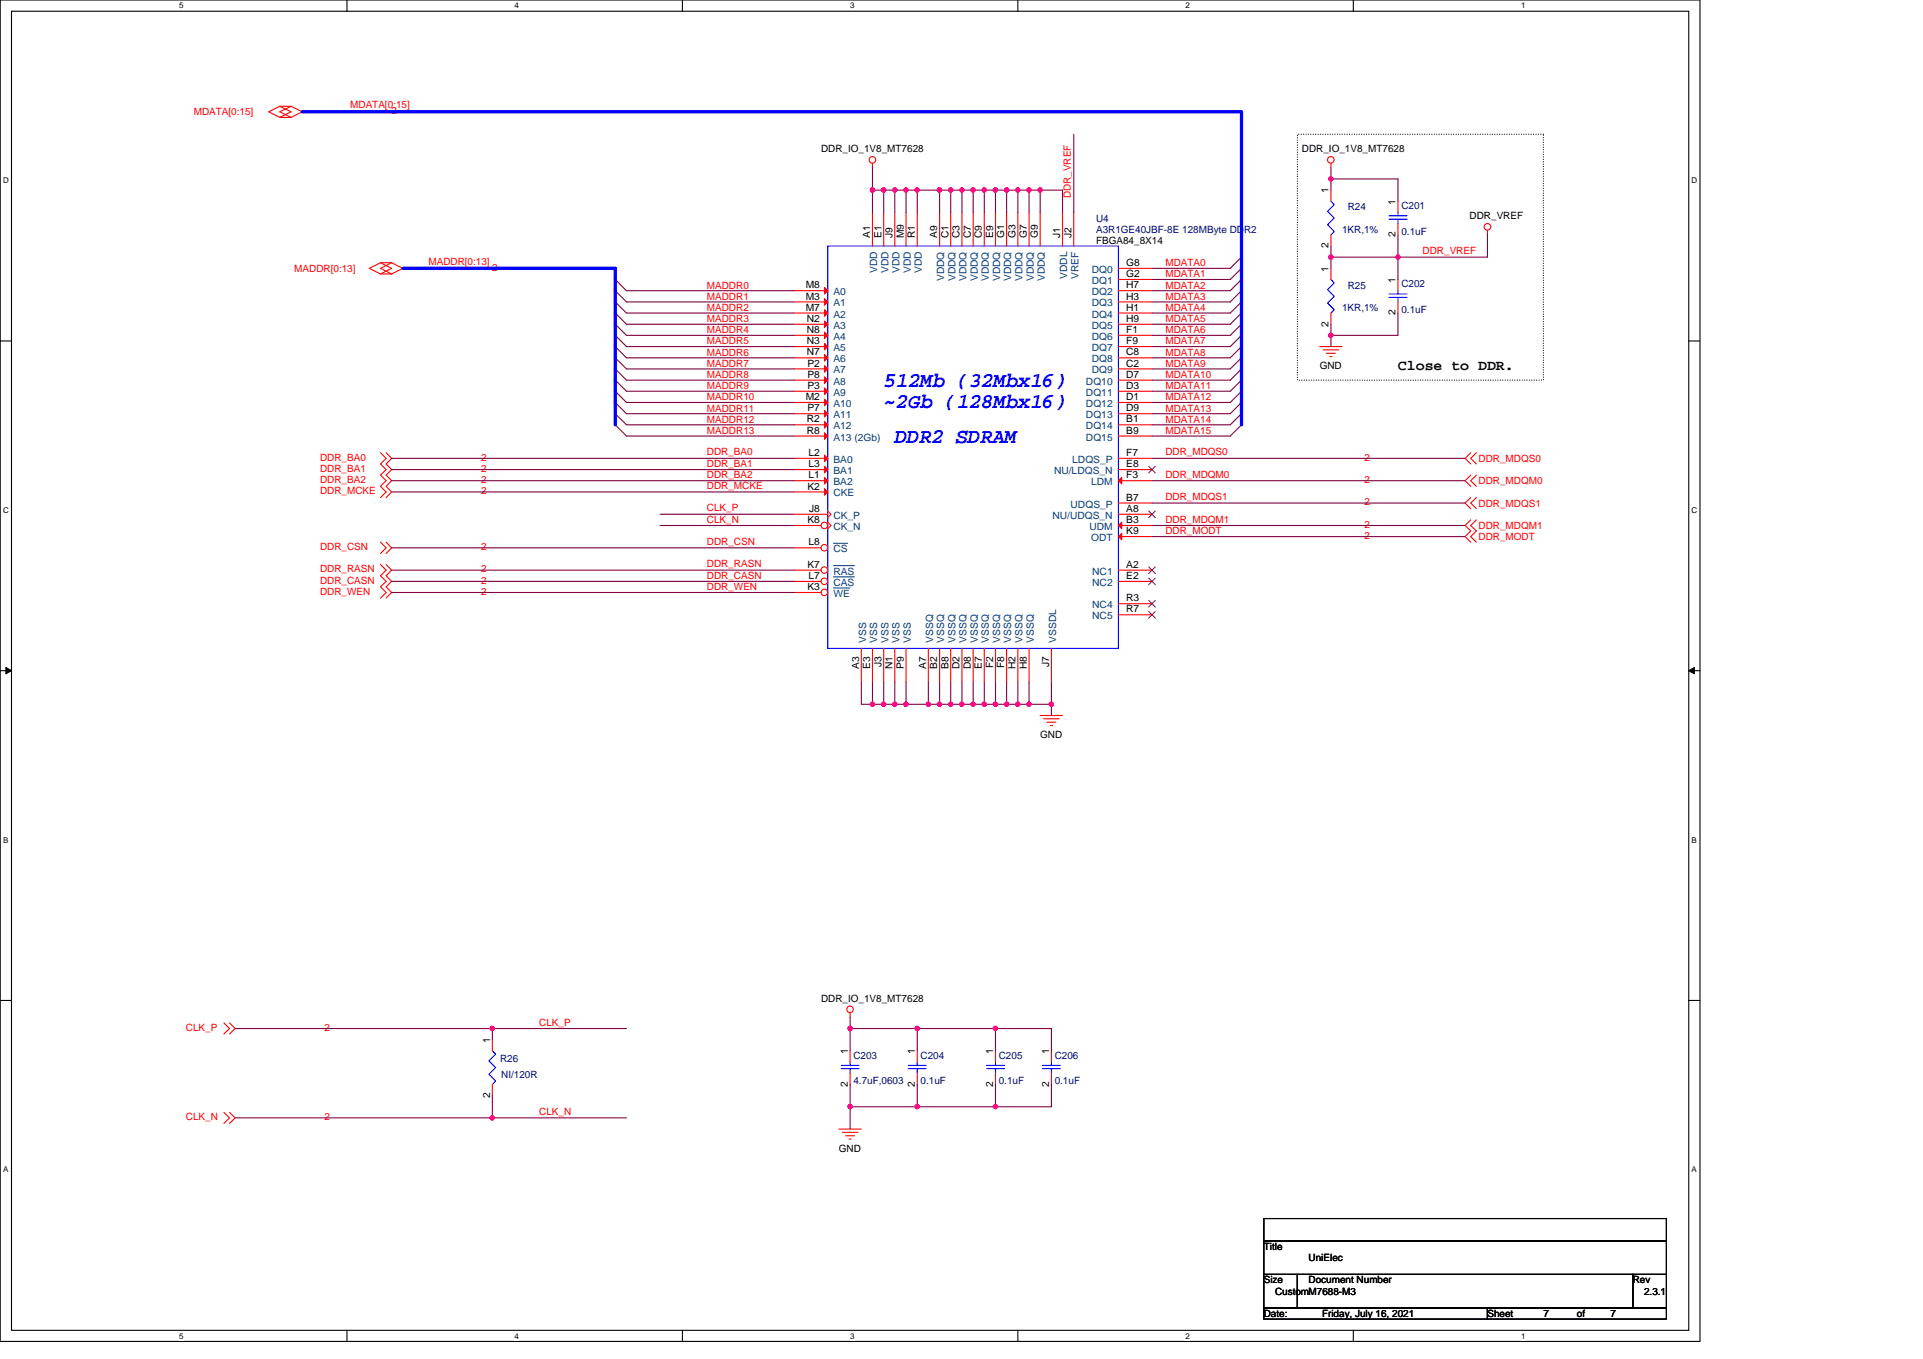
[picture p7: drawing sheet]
<svg xmlns="http://www.w3.org/2000/svg" width="297mm" height="210mm" viewBox="0 0 297 210" stroke-linecap="round" stroke-linejoin="round" font-family="sans-serif">
<path d="M0 0h262.6v207.3h-262.6zM1.8 1.7h259.1v203.8h-259.1z" fill="none" stroke="#000" stroke-width=".17"/>
<g fill="#fff">
<path d="M27.7 .2h.6v1.4h-.6z"/>
<path d="M27.7 205.7h.6v1.4h-.6z"/>
</g>
<path d="M53.6 0v1.7M53.6 205.5v1.8" fill="none" stroke="#000" stroke-width=".17"/>
<g fill="#fff">
<path d="M79.5 .2h.7v1.4h-.7z"/>
<path d="M79.5 205.7h.7v1.4h-.7z"/>
</g>
<path d="M105.4 0v1.7M105.4 205.5v1.8" fill="none" stroke="#000" stroke-width=".17"/>
<g fill="#fff">
<path d="M131.3 .2h.7v1.4h-.7z"/>
<path d="M131.3 205.7h.7v1.4h-.7z"/>
</g>
<path d="M157.2 0v1.7M157.2 205.5v1.8" fill="none" stroke="#000" stroke-width=".17"/>
<g fill="#fff">
<path d="M183.1 .2h.7v1.4h-.7z"/>
<path d="M183.1 205.7h.7v1.4h-.7z"/>
</g>
<path d="M209 0v1.7M209 205.5v1.8" fill="none" stroke="#000" stroke-width=".17"/>
<g fill="#fff">
<path d="M234.9 .2h.7v1.4h-.7z"/>
<path d="M234.9 205.7h.7v1.4h-.7z"/>
<path d="M.5 27.2h.8v1.4h-.8z"/>
<path d="M261.3 27.2h.8v1.4h-.8z"/>
<path d="M.5 78.1h.8v1.4h-.8z"/>
<path d="M261.3 78.1h.8v1.4h-.8z"/>
</g>
<path d="M0 52.7h1.8M260.9 52.7h1.7" fill="none" stroke="#000" stroke-width=".17"/>
<g fill="#fff">
<path d="M.5 129.1h.8v1.4h-.8z"/>
<path d="M261.3 129.1h.8v1.4h-.8z"/>
</g>
<path d="M0 103.6h1.8M260.9 103.6h1.7" fill="none" stroke="#000" stroke-width=".17"/>
<path d="M.9 103.1l.9 .5-.9 .5zM260.9 103.6l.8-.5v1z" fill="#000" stroke="#000" stroke-width=".15"/>
<g fill="#fff">
<path d="M.5 180h.8v1.4h-.8z"/>
<path d="M261.3 180h.8v1.4h-.8z"/>
</g>
<path d="M0 154.6h1.8M260.9 154.6h1.7M195.2 196.9h5.2v5.2h-5.2zM195.2 188.3h62.2v3.4h-62.2zM195.2 191.7h62.2v5.2h-62.2zM200.4 196.9h51.8v5.2h-51.8zM252.2 196.9h5.2v5.2h-5.2zM195.2 202.1h34.6v1.7h-34.6zM229.8 202.1h27.6v1.7h-27.6z" fill="none" stroke="#000" stroke-width=".17"/>
<path d="M200.4 20.7h38v38h-38z" fill="none" stroke="#000" stroke-width=".17" stroke-dasharray="0 .3"/>
<g fill="none" stroke="#f00" stroke-width=".17">
<path d="M43.2 16.4l-1.7 .9 1.7 .8h1.8M43.2 16.4h1.8l1.7 .9-1.7 .8M43.2 16.4l1.8 .9-1.8 .8M45 16.4l-1.8 .9 1.8 .8M134.8 25.2v.7M205.6 25.2v.7M205.6 29.4v1.7M205.6 36.3v1.7M229.8 35.6v.7M58.8 40.6h1.7l1.7 .9-1.7 .8M58.8 40.6l1.7 .9-1.7 .8M58.8 40.6l-1.8 .9 1.8 .8h1.7"/>
<path d="M60.5 40.6l-1.7 .9 1.7 .8M122.7 44.9h5.2M122.7 46.7h5.2M122.7 48.4h5.2M122.7 50.1h5.2M122.7 51.8h5.2M122.7 53.6h5.2M122.7 55.3h5.2M122.7 57h5.2M122.7 58.7h5.2M172.8 41.5h5.1M172.8 43.2h5.1"/>
<path d="M172.8 44.9h5.1M172.8 46.7h5.1M172.8 48.4h5.1M172.8 50.1h5.1M172.8 51.8h5.1M172.8 53.6h5.1M172.8 55.3h5.1M172.8 57h5.1M172.8 58.7h5.1M203.9 53.6h3.4M204.4 54.1h2.4M204.9 54.6h1.4"/>
<path d="M205.4 55.1h.4M58.8 70l.8 .8-.8 .9 .8 .9-.8 .8 .8 .9-.8 .8 .8 .9-.8 .9M59.6 70l.9 .8-.9 .9 .9 .9-.9 .8 .9 .9-.9 .8 .9 .9-.9 .9M122.7 60.5h5.2M122.7 62.2h5.2M122.7 63.9h5.2M122.7 65.6h5.2M122.7 70.8h5.2M122.7 72.6h5.2M122.7 76h5.2M122.7 79.5h5.2M127.9 79l.5 .5-.5 .5"/>
<path d="M172.8 60.5h5.1M172.8 62.2h5.1M172.8 63.9h5.1M172.8 65.6h5.1M172.8 67.4h5.1M227.2 70l-.9 .8 .9 .9M227.2 73.4l-.9 .9 .9 .8M227.2 76.9l-.9 .8 .9 .9M228 70l-.8 .8 .8 .9M228 73.4l-.8 .9 .8 .8M228 76.9l-.8 .8 .8 .9M58.8 83.8l.8 .8-.8 .9"/>
<path d="M58.8 87.2l.8 .9-.8 .9 .8 .8-.8 .9 .8 .8-.8 .9M59.6 83.8l.9 .8-.9 .9M59.6 87.2l.9 .9-.9 .9 .9 .8-.9 .9 .9 .8-.9 .9M127.9 80.7l.5 .5-.5 .5M227.2 80.3l-.9 .9 .9 .8-.9 .9 .9 .9M228 80.3l-.8 .9 .8 .8-.8 .9 .8 .9M160.7 110.6h3.4M161.2 111.1h2.4M161.7 111.6h1.4M162.2 112.1h.4M34.6 158.1l.9 .8-.9 .9M35.5 158.1l.8 .8-.8 .9"/>
<path d="M131.3 156.5v.7M34.6 171.9l.9 .8-.9 .9M35.5 171.9l.8 .8-.8 .9M76 160.6v1.8M76 167.6v1.7M129.6 174.5h3.5M130.1 175h2.4M130.6 175.5h1.4M131.1 176h.4M131.3 162.4v1.7M131.3 165.8v1.8M153.8 162.4v1.7"/>
<path d="M153.8 165.8v1.8"/>
<circle cx="134.8" cy="24.7" r=".51"/>
<circle cx="205.6" cy="24.7" r=".51"/>
<circle cx="229.8" cy="35" r=".51"/>
<circle cx="131.3" cy="156" r=".51"/>
</g>
<g fill="none" stroke="#800040" stroke-width=".17">
<path d="M191.8 39.7l-1.8 1.8M95 48.4l1.8 1.7M95 57l1.8 1.7M95 46.7l1.8 1.7M95 44.9l1.8 1.8M95 43.2l1.8 1.7M95 55.3l1.8 1.7M95 58.7l1.8 1.8M95 51.8l1.8 1.8M95 50.1l1.8 1.7M95 53.6l1.8 1.7M191.8 58.7l-1.8 1.8"/>
<path d="M191.8 48.4l-1.8 1.7M191.8 55.3l-1.8 1.7M191.8 44.9l-1.8 1.8M191.8 41.5l-1.8 1.7M191.8 43.2l-1.8 1.7M191.8 53.6l-1.8 1.7M191.8 51.8l-1.8 1.8M191.8 57l-1.8 1.7M191.8 50.1l-1.8 1.7M191.8 46.7l-1.8 1.7M95 63.9l1.8 1.7M95 62.2l1.8 1.7"/>
<path d="M95 60.5l1.8 1.7M95 65.6l1.8 1.8M191.8 65.6l-1.8 1.8M191.8 60.5l-1.8 1.7M191.8 62.2l-1.8 1.7M191.8 63.9l-1.8 1.7"/>
</g>
<path d="M127.9 38h44.9v62.2h-44.9zM205.6 31.1l.5 .5-1 1.1 1 1-1 1 1 1.1-.5 .5M76 162.4l.6 .5-1.1 1 1.1 1.1-1.1 1 1.1 1-.6 .6M129.9 164.6h2.8M129.9 165.1h2.8M131.3 165.1v.7M131.3 164.1v.5M152.4 164.6h2.7M152.4 165.1h2.7M153.8 165.1v.7M153.8 164.1v.5" fill="none" stroke="#00f" stroke-width=".17"/>
<g fill="#f00" stroke="#f00" stroke-width=".17">
<path d="M127.4 44.4l.5 .5-.5 .5z"/>
<path d="M127.4 46.1l.5 .6-.5 .5z"/>
<path d="M127.4 47.9l.5 .5-.5 .5z"/>
<path d="M127.4 49.6l.5 .5-.5 .5z"/>
<path d="M127.4 51.3l.5 .5-.5 .5z"/>
<path d="M127.4 53l.5 .6-.5 .5z"/>
<path d="M127.4 54.8l.5 .5-.5 .5z"/>
<path d="M127.4 56.5l.5 .5-.5 .5z"/>
<path d="M127.4 58.2l.5 .5-.5 .5z"/>
<path d="M127.4 59.9l.5 .6-.5 .5z"/>
<path d="M127.4 61.7l.5 .5-.5 .5z"/>
<path d="M127.4 63.4l.5 .5-.5 .5z"/>
<path d="M127.4 65.1l.5 .5-.5 .5z"/>
<path d="M127.4 70.3l.5 .5-.5 .5z"/>
<path d="M127.4 72.1l.5 .5-.5 .5z"/>
<path d="M127.4 75.5l.5 .5-.5 .5z"/>
</g>
<circle cx="127.3" cy="81.2" r=".51" fill="#fff" stroke="#f00" stroke-width=".17"/>
<path d="M122.7 81.2h4.1" fill="none" stroke="#f00" stroke-width=".17"/>
<circle cx="127.3" cy="84.6" r=".51" fill="#fff" stroke="#f00" stroke-width=".17"/>
<path d="M122.7 84.6h4.1" fill="none" stroke="#f00" stroke-width=".17"/>
<path d="M128.7 83.9h2.2" fill="none" stroke="#004080" stroke-width=".15"/>
<circle cx="127.3" cy="88.1" r=".51" fill="#fff" stroke="#f00" stroke-width=".17"/>
<path d="M122.7 88.1h4.1" fill="none" stroke="#f00" stroke-width=".17"/>
<path d="M128.7 87.4h3.3" fill="none" stroke="#004080" stroke-width=".15"/>
<circle cx="127.3" cy="89.8" r=".51" fill="#fff" stroke="#f00" stroke-width=".17"/>
<path d="M122.7 89.8h4.1" fill="none" stroke="#f00" stroke-width=".17"/>
<path d="M128.7 89.1h3.3" fill="none" stroke="#004080" stroke-width=".15"/>
<circle cx="127.3" cy="91.5" r=".51" fill="#fff" stroke="#f00" stroke-width=".17"/>
<g fill="none" stroke="#f00" stroke-width=".17">
<path d="M134.8 32.8v5.2M136.5 32.8v5.2M138.2 32.8v5.2M140 32.8v5.2M141.7 32.8v5.2M145.1 32.8v5.2M146.9 32.8v5.2M148.6 32.8v5.2M150.3 32.8v5.2M152 32.8v5.2M153.8 32.8v5.2M155.5 32.8v5.2"/>
<path d="M157.2 32.8v5.2M159 32.8v5.2M160.7 32.8v5.2M164.1 32.8v5.2M165.9 32.8v5.2M215.9 31.1v1.7M215.9 34.5v1.8M205.6 41.5v1.7M205.6 48.4v1.7M215.9 43.2v1.7M215.9 46.7v1.7M122.7 67.4h5.2"/>
<path d="M122.7 74.3h5.2M172.8 70.8h5.1M172.8 72.6h5.1M172.8 77.7h5.1M172.8 79.5h5.1M172.8 74.3h5.1M122.7 91.5h4.1M172.8 81.2h5.1M172.8 82.9h5.1M172.8 88.1h5.1M172.8 89.8h5.1M172.8 93.3h5.1"/>
<path d="M172.8 95h5.1M133.1 100.2v5.2M134.8 100.2v5.2M136.5 100.2v5.2M138.2 100.2v5.2M140 100.2v5.2M143.4 100.2v5.2M145.1 100.2v5.2M146.9 100.2v5.2M148.6 100.2v5.2M150.3 100.2v5.2M152 100.2v5.2"/>
<path d="M153.8 100.2v5.2M155.5 100.2v5.2M157.2 100.2v5.2M159 100.2v5.2M162.4 100.2v5.2M141.7 162.4v1.7M141.7 165.8v1.8M162.4 162.4v1.7M162.4 165.8v1.8"/>
</g>
<path d="M128.7 90.8h2.6" fill="none" stroke="#004080" stroke-width=".15"/>
<path d="M177.4 72.1l1.1 1M177.4 79l1.1 1M178.5 72.1l-1.1 1M178.5 79l-1.1 1M177.4 87.6l1.1 1M177.4 89.3l1.1 1.1M177.4 92.8l1.1 1M177.4 94.5l1.1 1M178.5 87.6l-1.1 1M178.5 89.3l-1.1 1.1M178.5 92.8l-1.1 1M178.5 94.5l-1.1 1" fill="none" stroke="#804000" stroke-width=".15"/>
<g fill="#f00" stroke="#f00" stroke-width=".17">
<path d="M172.8 74.3l.5-.5v1z"/>
<path d="M172.8 81.2l.5-.5v1z"/>
<path d="M172.8 82.9l.5-.5v1z"/>
<path d="M127.4 66.9l.5 .5-.5 .5z"/>
<path d="M127.4 73.8l.5 .5-.5 .5z"/>
</g>
<g fill="none" stroke="#00f" stroke-width=".17">
<path d="M214.6 33.3h2.7M214.6 33.9h2.7M215.9 33.9v.6M215.9 32.8v.5M205.6 43.2l.5 .5-1 1 1 1.1-1 1 1 1.1-.5 .5M214.6 45.4h2.7M214.6 46h2.7M215.9 46v.7M215.9 44.9v.5M140.3 164.6h2.8M140.3 165.1h2.8M141.7 165.1v.7"/>
<path d="M141.7 164.1v.5M161 164.6h2.8M161 165.1h2.8M162.4 165.1v.7M162.4 164.1v.5"/>
</g>
<g fill="none" stroke="#800040" stroke-width=".17">
<path d="M134.8 29.4v3.4M134.8 29.4h1.7M134.8 25.9v3.5M136.5 29.4v3.4M136.5 29.4h1.7M138.2 29.4v3.4M138.2 29.4h1.8M140 29.4v3.4M140 29.4h1.7M141.7 29.4h3.4M141.7 29.4v3.4M145.1 29.4v3.4"/>
<path d="M145.1 29.4h1.8M146.9 29.4v3.4M146.9 29.4h1.7M148.6 29.4v3.4M148.6 29.4h1.7M150.3 29.4h1.7M150.3 29.4v3.4M152 29.4v3.4M152 29.4h1.8M153.8 29.4v3.4M153.8 29.4h1.7M155.5 29.4h1.7v3.4"/>
<path d="M155.5 29.4v3.4M157.2 29.4h1.8M159 29.4v3.4M159 29.4h1.7M160.7 29.4h3.4v3.4M160.7 29.4v3.4M165.9 20.7v12.1M205.6 27.6v1.8M205.6 38v1.7M205.6 25.9v1.7M205.6 39.7h10.3M205.6 39.7v1.8"/>
<path d="M205.6 27.6h10.3v3.5M215.9 36.3v3.4M215.9 39.7v3.5M229.8 36.3v3.4h-13.9M96.8 57h25.9M96.8 50.1h25.9M96.8 48.4h25.9M96.8 44.9h25.9M96.8 58.7h25.9M96.8 51.8h25.9M96.8 53.6h25.9M96.8 46.7h25.9"/>
<path d="M96.8 55.3h25.9M177.9 57h12.1M177.9 55.3h12.1M177.9 43.2h12.1M177.9 46.7h12.1M177.9 51.8h12.1M177.9 53.6h12.1M177.9 44.9h12.1M177.9 48.4h12.1M177.9 50.1h12.1M177.9 41.5h12.1M177.9 58.7h12.1"/>
<path d="M205.6 51.8v1.8M205.6 50.1v1.7M215.9 48.4v3.4h-10.3M60.5 76h62.2M60.5 72.6h62.2M60.5 70.8h62.2M60.5 74.3h62.2M96.8 65.6h25.9M96.8 62.2h25.9M96.8 63.9h25.9M96.8 60.5h25.9M96.8 67.4h25.9"/>
<path d="M102 79.5h20.7M177.9 65.6h12.1M177.9 67.4h12.1M177.9 62.2h12.1M177.9 60.5h12.1M177.9 63.9h12.1M177.9 77.7h48.4M177.9 70.8h48.4M177.9 74.3h48.4M60.5 88.1h62.2M60.5 91.5h62.2M60.5 89.8h62.2"/>
<path d="M60.5 84.6h62.2M102 81.2h20.7M177.9 81.2h48.4M177.9 82.9h48.4M133.1 105.4v3.4h1.7M134.8 105.4v3.4M134.8 108.8h1.7M136.5 105.4v3.4M136.5 108.8h1.7M138.2 105.4v3.4h1.8M140 105.4v3.4M140 108.8h3.4"/>
<path d="M143.4 105.4v3.4M143.4 108.8h1.7M145.1 105.4v3.4M145.1 108.8h1.8M146.9 105.4v3.4M146.9 108.8h1.7M148.6 105.4v3.4M148.6 108.8h1.7M150.3 108.8h1.7M150.3 105.4v3.4M152 108.8h1.8M152 105.4v3.4"/>
<path d="M153.8 108.8h1.7M153.8 105.4v3.4M155.5 105.4v3.4M155.5 108.8h1.7M157.2 108.8h1.8M157.2 105.4v3.4M159 105.4v3.4M159 108.8h3.4M162.4 108.8v1.8M162.4 105.4v3.4M36.3 158.9h39.7M76 158.9v1.7"/>
<path d="M76 158.9h20.8M131.3 158.9h10.4M131.3 157.2v1.7M131.3 158.9v3.5M141.7 158.9v3.5M141.7 158.9h12.1M153.8 158.9v3.5M153.8 158.9h8.6v3.5M36.3 172.7h39.7M76 172.7h20.8M76 169.3v3.4M131.3 167.6v3.4"/>
<path d="M131.3 171v3.5M131.3 171h10.4M141.7 167.6v3.4M141.7 171h12.1M153.8 167.6v3.4M162.4 167.6v3.4h-8.6"/>
</g>
<g fill="#f0f" stroke="#f0f" stroke-width=".17">
<circle cx="139.9" cy="108.8" r=".34"/>
<circle cx="136.5" cy="108.8" r=".34"/>
<circle cx="148.6" cy="108.8" r=".34"/>
<circle cx="143.4" cy="108.8" r=".34"/>
<circle cx="146.9" cy="108.8" r=".34"/>
<circle cx="150.3" cy="108.8" r=".34"/>
<circle cx="152" cy="108.8" r=".34"/>
<circle cx="145.1" cy="108.8" r=".34"/>
<circle cx="155.5" cy="108.8" r=".34"/>
<circle cx="157.2" cy="108.8" r=".34"/>
<circle cx="158.9" cy="108.8" r=".34"/>
<circle cx="153.8" cy="108.8" r=".34"/>
<circle cx="162.4" cy="108.8" r=".34"/>
<circle cx="160.7" cy="29.4" r=".34"/>
<circle cx="145.1" cy="29.4" r=".34"/>
<circle cx="150.3" cy="29.4" r=".34"/>
<circle cx="146.9" cy="29.4" r=".34"/>
<circle cx="152" cy="29.4" r=".34"/>
<circle cx="153.8" cy="29.4" r=".34"/>
<circle cx="158.9" cy="29.4" r=".34"/>
<circle cx="157.2" cy="29.4" r=".34"/>
<circle cx="155.5" cy="29.4" r=".34"/>
<circle cx="141.7" cy="29.4" r=".34"/>
<circle cx="139.9" cy="29.4" r=".34"/>
<circle cx="136.5" cy="29.4" r=".34"/>
<circle cx="138.2" cy="29.4" r=".34"/>
<circle cx="131.3" cy="158.9" r=".34"/>
<circle cx="141.7" cy="158.9" r=".34"/>
<circle cx="153.8" cy="158.9" r=".34"/>
<circle cx="76" cy="172.7" r=".34"/>
<circle cx="131.3" cy="171" r=".34"/>
<circle cx="141.7" cy="171" r=".34"/>
<circle cx="134.8" cy="108.8" r=".34"/>
<circle cx="138.2" cy="108.8" r=".34"/>
<circle cx="76" cy="158.9" r=".34"/>
<circle cx="148.6" cy="29.4" r=".34"/>
<circle cx="205.6" cy="51.8" r=".34"/>
<circle cx="205.6" cy="27.6" r=".33"/>
<circle cx="205.6" cy="39.7" r=".34"/>
<circle cx="215.9" cy="39.7" r=".34"/>
<circle cx="153.8" cy="171" r=".34"/>
<circle cx="134.8" cy="29.4" r=".34"/>
</g>
<path d="M46.7 17.3h145.1v48.3M62.2 41.5h32.8v24.1" fill="none" stroke="#00f" stroke-width=".51"/>
<g font-size="3.3" fill="#00f">
<text x="136.5" y="59.8">512Mb (32Mbx16)</text>
<text x="136.5" y="63.1">~2Gb (128Mbx16)</text>
<text x="138.2" y="68.4">DDR2 SDRAM</text>
</g>
<text font-size="2.2" x="215.9" y="57.2">Close to DDR.</text>
<g font-size="1.5" fill="#f00">
<text x="29.9" y="17.8">MDATA[0:15]</text>
<text x="54.1" y="16.8">MDATA[0:15]</text>
<text x="60.5" y="17.6">2</text>
<text x="165.4" y="30.6" transform="rotate(-90 165.4 30.6)">DDR_VREF</text>
<text x="45.5" y="42">MADDR[0:13]</text>
<text x="66.2" y="41">MADDR[0:13]</text>
<text x="76" y="41.8">2</text>
<text x="180" y="41.1">MDATA0</text>
<text x="219.7" y="39.3">DDR_VREF</text>
<text x="109.2" y="44.6">MADDR0</text>
<text x="109.2" y="46.3">MADDR1</text>
<text x="180" y="42.8">MDATA1</text>
<text x="180" y="46.3">MDATA3</text>
<text x="180" y="44.6">MDATA2</text>
<text x="109.2" y="49.8">MADDR3</text>
<text x="109.2" y="48">MADDR2</text>
<text x="109.2" y="51.5">MADDR4</text>
<text x="109.2" y="53.2">MADDR5</text>
<text x="180" y="51.5">MDATA6</text>
<text x="180" y="53.2">MDATA7</text>
<text x="180" y="48">MDATA4</text>
<text x="180" y="49.8">MDATA5</text>
<text x="109.2" y="56.7">MADDR7</text>
<text x="109.2" y="58.4">MADDR8</text>
<text x="109.2" y="54.9">MADDR6</text>
<text x="180" y="58.4">MDATA10</text>
<text x="180" y="56.7">MDATA9</text>
<text x="180" y="54.9">MDATA8</text>
<text x="109.2" y="65.3">MADDR12</text>
<text x="109.2" y="61.8">MADDR10</text>
<text x="109.2" y="63.6">MADDR11</text>
<text x="109.2" y="60.1">MADDR9</text>
<text x="180" y="65.3">MDATA14</text>
<text x="180" y="61.8">MDATA12</text>
<text x="180" y="60.1">MDATA11</text>
<text x="180" y="63.6">MDATA13</text>
<text x="49.4" y="71.2">DDR_BA0</text>
<text x="74.3" y="71.2">2</text>
<text x="109.2" y="67">MADDR13</text>
<text x="109.2" y="70.4">DDR_BA0</text>
<text x="180" y="67">MDATA15</text>
<text x="180" y="70.4">DDR_MDQS0</text>
<text x="210.8" y="71.2">2</text>
<text x="228.4" y="71.4">DDR_MDQS0</text>
<text x="49.4" y="72.9">DDR_BA1</text>
<text x="49.4" y="74.6">DDR_BA2</text>
<text x="49.4" y="76.4">DDR_MCKE</text>
<text x="74.3" y="72.9">2</text>
<text x="74.3" y="74.6">2</text>
<text x="74.3" y="76.4">2</text>
<text x="109.2" y="75.6">DDR_MCKE</text>
<text x="109.2" y="72.1">DDR_BA1</text>
<text x="109.2" y="73.8">DDR_BA2</text>
<text x="180" y="77.3">DDR_MDQS1</text>
<text x="180" y="73.8">DDR_MDQM0</text>
<text x="210.8" y="74.6">2</text>
<text x="228.4" y="74.8">DDR_MDQM0</text>
<text x="109.2" y="79">CLK_P</text>
<text x="109.2" y="80.8">CLK_N</text>
<text x="180" y="80.8">DDR_MDQM1</text>
<text x="180" y="82.5">DDR_MODT</text>
<text x="210.8" y="78.1">2</text>
<text x="210.8" y="81.6">2</text>
<text x="210.8" y="83.3">2</text>
<text x="228.4" y="78.3">DDR_MDQS1</text>
<text x="228.4" y="81.7">DDR_MDQM1</text>
<text x="228.4" y="83.4">DDR_MODT</text>
<text x="49.4" y="85">DDR_CSN</text>
<text x="49.4" y="88.5">DDR_RASN</text>
<text x="74.3" y="88.5">2</text>
<text x="74.3" y="85">2</text>
<text x="109.2" y="87.7">DDR_RASN</text>
<text x="109.2" y="89.4">DDR_CASN</text>
<text x="109.2" y="84.2">DDR_CSN</text>
<text x="49.4" y="90.2">DDR_CASN</text>
<text x="49.4" y="91.9">DDR_WEN</text>
<text x="74.3" y="90.2">2</text>
<text x="74.3" y="91.9">2</text>
<text x="109.2" y="91.1">DDR_WEN</text>
<text x="28.7" y="159.3">CLK_P</text>
<text x="50.1" y="159.3">2</text>
<text x="83.3" y="158.5">CLK_P</text>
<text x="28.7" y="173.1">CLK_N</text>
<text x="50.1" y="173.1">2</text>
<text x="83.3" y="172.3">CLK_N</text>
</g>
<g font-size="1.5">
<text x="126.8" y="23.5">DDR_IO_1V8_MT7628</text>
<text x="201.1" y="23.5">DDR_IO_1V8_MT7628</text>
<text x="205.2" y="29.9" transform="rotate(-90 205.2 29.9)">1</text>
<text x="215.6" y="31.6" transform="rotate(-90 215.6 31.6)">1</text>
<text x="227" y="33.9">DDR_VREF</text>
<text x="134.4" y="36.8" transform="rotate(-90 134.4 36.8)">A1</text>
<text x="136.1" y="36.8" transform="rotate(-90 136.1 36.8)">E1</text>
<text x="137.9" y="36.8" transform="rotate(-90 137.9 36.8)">J9</text>
<text x="139.6" y="36.8" transform="rotate(-90 139.6 36.8)">M9</text>
<text x="141.3" y="36.8" transform="rotate(-90 141.3 36.8)">R1</text>
<text x="144.8" y="36.8" transform="rotate(-90 144.8 36.8)">A9</text>
<text x="146.5" y="36.8" transform="rotate(-90 146.5 36.8)">C1</text>
<text x="148.2" y="36.8" transform="rotate(-90 148.2 36.8)">C3</text>
<text x="150" y="36.8" transform="rotate(-90 150 36.8)">C7</text>
<text x="151.7" y="36.8" transform="rotate(-90 151.7 36.8)">C9</text>
<text x="153.4" y="36.8" transform="rotate(-90 153.4 36.8)">E9</text>
<text x="155.1" y="36.8" transform="rotate(-90 155.1 36.8)">G1</text>
<text x="156.9" y="36.8" transform="rotate(-90 156.9 36.8)">G3</text>
<text x="158.6" y="36.8" transform="rotate(-90 158.6 36.8)">G7</text>
<text x="160.3" y="36.8" transform="rotate(-90 160.3 36.8)">G9</text>
<text x="163.8" y="36.8" transform="rotate(-90 163.8 36.8)">J1</text>
<text x="165.5" y="36.8" transform="rotate(-90 165.5 36.8)">J2</text>
<text x="169.3" y="37.7">FBGA84_8X14</text>
<text x="174" y="41.1">G8</text>
<text x="205.2" y="42" transform="rotate(-90 205.2 42)">1</text>
<text x="205.2" y="38.4" transform="rotate(-90 205.2 38.4)">2</text>
<text x="215.6" y="36.6" transform="rotate(-90 215.6 36.6)">2</text>
<text x="124.5" y="44.6">M8</text>
<text x="124.5" y="46.3">M3</text>
<text x="174" y="42.8">G2</text>
<text x="174" y="44.6">H7</text>
<text x="174" y="46.3">H3</text>
<text x="215.6" y="43.7" transform="rotate(-90 215.6 43.7)">1</text>
<text x="124.5" y="48">M7</text>
<text x="124.6" y="49.7">N2</text>
<text x="124.6" y="51.5">N8</text>
<text x="124.6" y="53.2">N3</text>
<text x="174" y="48">H1</text>
<text x="174" y="49.7">H9</text>
<text x="174" y="51.5">F1</text>
<text x="174" y="53.2">F9</text>
<text x="205.2" y="50.5" transform="rotate(-90 205.2 50.5)">2</text>
<text x="215.6" y="48.7" transform="rotate(-90 215.6 48.7)">2</text>
<text x="124.6" y="54.9">N7</text>
<text x="124.7" y="56.6">P2</text>
<text x="124.7" y="58.4">P8</text>
<text x="174" y="58.4">D7</text>
<text x="174" y="54.9">C8</text>
<text x="174" y="56.6">C2</text>
<text x="203.9" y="57">GND</text>
<text x="124.5" y="61.8">M2</text>
<text x="124.6" y="65.3">R2</text>
<text x="124.7" y="60.1">P3</text>
<text x="124.7" y="63.6">P7</text>
<text x="174" y="60.1">D3</text>
<text x="174" y="61.8">D1</text>
<text x="174" y="63.6">D9</text>
<text x="174" y="65.3">B1</text>
<text x="124.6" y="67">R8</text>
<text x="124.9" y="70.5">L2</text>
<text x="174" y="70.5">F7</text>
<text x="174" y="67">B9</text>
<text x="124.7" y="75.6">K2</text>
<text x="124.9" y="72.2">L3</text>
<text x="124.9" y="73.9">L1</text>
<text x="174" y="77.4">B7</text>
<text x="174" y="72.2">E8</text>
<text x="174" y="73.9">F3</text>
<text x="124.7" y="80.8">K8</text>
<text x="125" y="79.1">J8</text>
<text x="174" y="79.1">A8</text>
<text x="174" y="80.8">B3</text>
<text x="174" y="82.6">K9</text>
<text x="124.7" y="87.7">K7</text>
<text x="124.9" y="84.3">L8</text>
<text x="124.9" y="89.5">L7</text>
<text x="174" y="87.7">A2</text>
<text x="174" y="89.5">E2</text>
<text x="124.7" y="91.2">K3</text>
<text x="174" y="92.9">R3</text>
<text x="174" y="94.6">R7</text>
<text x="132.7" y="103.3" transform="rotate(-90 132.7 103.3)">A3</text>
<text x="134.4" y="103.3" transform="rotate(-90 134.4 103.3)">E3</text>
<text x="136.1" y="103.1" transform="rotate(-90 136.1 103.1)">J3</text>
<text x="137.9" y="103.4" transform="rotate(-90 137.9 103.4)">N1</text>
<text x="139.6" y="103.3" transform="rotate(-90 139.6 103.3)">P9</text>
<text x="143" y="103.3" transform="rotate(-90 143 103.3)">A7</text>
<text x="144.8" y="103.3" transform="rotate(-90 144.8 103.3)">B2</text>
<text x="146.5" y="103.3" transform="rotate(-90 146.5 103.3)">B8</text>
<text x="148.2" y="103.4" transform="rotate(-90 148.2 103.4)">D2</text>
<text x="150" y="103.4" transform="rotate(-90 150 103.4)">D8</text>
<text x="151.7" y="103.3" transform="rotate(-90 151.7 103.3)">E7</text>
<text x="153.4" y="103.3" transform="rotate(-90 153.4 103.3)">F2</text>
<text x="155.1" y="103.3" transform="rotate(-90 155.1 103.3)">F8</text>
<text x="156.9" y="103.4" transform="rotate(-90 156.9 103.4)">H2</text>
<text x="158.6" y="103.4" transform="rotate(-90 158.6 103.4)">H8</text>
<text x="162" y="103.1" transform="rotate(-90 162 103.1)">J7</text>
<text x="160.7" y="114">GND</text>
<text x="126.8" y="154.8">DDR_IO_1V8_MT7628</text>
<text x="75.7" y="161.2" transform="rotate(-90 75.7 161.2)">1</text>
<text x="131" y="167.9" transform="rotate(-90 131 167.9)">2</text>
<text x="131" y="162.9" transform="rotate(-90 131 162.9)">1</text>
<text x="141.3" y="167.9" transform="rotate(-90 141.3 167.9)">2</text>
<text x="141.3" y="162.9" transform="rotate(-90 141.3 162.9)">1</text>
<text x="153.4" y="167.9" transform="rotate(-90 153.4 167.9)">2</text>
<text x="153.4" y="162.9" transform="rotate(-90 153.4 162.9)">1</text>
<text x="162" y="167.9" transform="rotate(-90 162 167.9)">2</text>
<text x="162" y="162.9" transform="rotate(-90 162 162.9)">1</text>
<text x="75.7" y="169.7" transform="rotate(-90 75.7 169.7)">2</text>
<text x="129.6" y="177.9">GND</text>
<text x="195.2" y="193.1">Title</text>
<text x="202.1" y="194.9">UniElec</text>
<text x="195.2" y="198.3">Size</text>
<text x="195.2" y="203.5">Date:</text>
<text x="197" y="200">CustomM7688-M3</text>
<text x="202.1" y="198.3">Document Number</text>
<text x="204.2" y="203.5">Friday, July 16, 2021</text>
<text x="229.8" y="203.5">Sheet</text>
<text x="238.4" y="203.5">7</text>
<text x="243.6" y="203.5">of</text>
<text x="248.8" y="203.5">7</text>
<text x="252.2" y="198.3">Rev</text>
<text x="254" y="200">2.3.1</text>
</g>
<g font-size="1.5" fill="#000080">
<text x="169.3" y="34.2">U4</text>
<text x="169.3" y="35.9">A3R1GE40JBF-8E 128MByte DDR2</text>
<text x="207.3" y="35.9">1KR,1%</text>
<text x="208.2" y="32.5">R24</text>
<text x="216.5" y="32.3">C201</text>
<text x="216.5" y="36.3">0.1uF</text>
<text x="208.2" y="44.6">R25</text>
<text x="216.5" y="44.4">C202</text>
<text x="207.3" y="48">1KR,1%</text>
<text x="216.5" y="48.4">0.1uF</text>
<text x="77.3" y="164.1">R26</text>
<text x="77.4" y="166.5">NI/120R</text>
<text x="131.8" y="163.6">C203</text>
<text x="131.8" y="167.6">4.7uF,0603</text>
<text x="142.2" y="163.6">C204</text>
<text x="142.2" y="167.6">0.1uF</text>
<text x="154.3" y="163.6">C205</text>
<text x="154.3" y="167.6">0.1uF</text>
<text x="162.9" y="163.6">C206</text>
<text x="162.9" y="167.6">0.1uF</text>
</g>
<g font-size="1.5" fill="#004080">
<text x="128.7" y="45.6">A0</text>
<text x="128.7" y="47.3">A1</text>
<text x="135.5" y="42.2" transform="rotate(-90 135.5 42.2)">VDD</text>
<text x="137.2" y="42.2" transform="rotate(-90 137.2 42.2)">VDD</text>
<text x="138.9" y="42.2" transform="rotate(-90 138.9 42.2)">VDD</text>
<text x="140.7" y="42.2" transform="rotate(-90 140.7 42.2)">VDD</text>
<text x="142.4" y="42.2" transform="rotate(-90 142.4 42.2)">VDD</text>
<text x="145.9" y="43.5" transform="rotate(-90 145.9 43.5)">VDDQ</text>
<text x="147.6" y="43.5" transform="rotate(-90 147.6 43.5)">VDDQ</text>
<text x="149.3" y="43.5" transform="rotate(-90 149.3 43.5)">VDDQ</text>
<text x="151" y="43.5" transform="rotate(-90 151 43.5)">VDDQ</text>
<text x="152.8" y="43.5" transform="rotate(-90 152.8 43.5)">VDDQ</text>
<text x="154.5" y="43.5" transform="rotate(-90 154.5 43.5)">VDDQ</text>
<text x="156.2" y="43.5" transform="rotate(-90 156.2 43.5)">VDDQ</text>
<text x="157.9" y="43.5" transform="rotate(-90 157.9 43.5)">VDDQ</text>
<text x="159.7" y="43.5" transform="rotate(-90 159.7 43.5)">VDDQ</text>
<text x="161.4" y="43.5" transform="rotate(-90 161.4 43.5)">VDDQ</text>
<text x="164.8" y="43.1" transform="rotate(-90 164.8 43.1)">VDDL</text>
<text x="166.6" y="43.1" transform="rotate(-90 166.6 43.1)">VREF</text>
<text x="168.6" y="42.2">DQ0</text>
<text x="168.6" y="43.9">DQ1</text>
<text x="168.6" y="45.6">DQ2</text>
<text x="168.6" y="47.3">DQ3</text>
<text x="128.7" y="49.1">A2</text>
<text x="128.7" y="50.8">A3</text>
<text x="128.7" y="52.5">A4</text>
<text x="168.6" y="49.1">DQ4</text>
<text x="168.6" y="50.8">DQ5</text>
<text x="168.6" y="52.5">DQ6</text>
<text x="128.7" y="54.3">A5</text>
<text x="128.7" y="56">A6</text>
<text x="128.7" y="57.7">A7</text>
<text x="128.7" y="59.4">A8</text>
<text x="167.7" y="59.4">DQ10</text>
<text x="168.6" y="54.3">DQ7</text>
<text x="168.6" y="56">DQ8</text>
<text x="168.6" y="57.7">DQ9</text>
<text x="128.7" y="61.2">A9</text>
<text x="128.7" y="62.9">A10</text>
<text x="128.7" y="64.6">A11</text>
<text x="167.7" y="61.2">DQ11</text>
<text x="167.7" y="62.9">DQ12</text>
<text x="167.7" y="64.6">DQ13</text>
<text x="128.7" y="66.3">A12</text>
<text x="128.7" y="71.5">BA0</text>
<text x="128.7" y="68.1">A13 (2Gb)</text>
<text x="165.6" y="71.5">LDQS_P</text>
<text x="167.7" y="66.3">DQ14</text>
<text x="167.7" y="68.1">DQ15</text>
<text x="128.7" y="73.3">BA1</text>
<text x="128.7" y="76.7">CKE</text>
<text x="128.7" y="75">BA2</text>
<text x="162.8" y="73.3">NU/LDQS_N</text>
<text x="168.5" y="75">LDM</text>
<text x="128.7" y="80.2">CK_P</text>
<text x="128.7" y="81.9">CK_N</text>
<text x="162.6" y="80.2">NU/UDQS_N</text>
<text x="165.4" y="78.4">UDQS_P</text>
<text x="168.3" y="81.9">UDM</text>
<text x="168.5" y="83.6">ODT</text>
<text x="128.7" y="85.3">CS</text>
<text x="128.7" y="88.8">RAS</text>
<text x="168.7" y="88.8">NC1</text>
<text x="128.7" y="90.5">CAS</text>
<text x="128.7" y="92.2">WE</text>
<text x="168.7" y="90.5">NC2</text>
<text x="168.7" y="94">NC4</text>
<text x="168.7" y="95.7">NC5</text>
<text x="133.8" y="99.3" transform="rotate(-90 133.8 99.3)">VSS</text>
<text x="135.5" y="99.3" transform="rotate(-90 135.5 99.3)">VSS</text>
<text x="137.2" y="99.3" transform="rotate(-90 137.2 99.3)">VSS</text>
<text x="138.9" y="99.3" transform="rotate(-90 138.9 99.3)">VSS</text>
<text x="140.7" y="99.3" transform="rotate(-90 140.7 99.3)">VSS</text>
<text x="144.1" y="99.3" transform="rotate(-90 144.1 99.3)">VSSQ</text>
<text x="145.9" y="99.3" transform="rotate(-90 145.9 99.3)">VSSQ</text>
<text x="147.6" y="99.3" transform="rotate(-90 147.6 99.3)">VSSQ</text>
<text x="149.3" y="99.3" transform="rotate(-90 149.3 99.3)">VSSQ</text>
<text x="151" y="99.3" transform="rotate(-90 151 99.3)">VSSQ</text>
<text x="152.8" y="99.3" transform="rotate(-90 152.8 99.3)">VSSQ</text>
<text x="154.5" y="99.3" transform="rotate(-90 154.5 99.3)">VSSQ</text>
<text x="156.2" y="99.3" transform="rotate(-90 156.2 99.3)">VSSQ</text>
<text x="157.9" y="99.3" transform="rotate(-90 157.9 99.3)">VSSQ</text>
<text x="159.7" y="99.3" transform="rotate(-90 159.7 99.3)">VSSQ</text>
<text x="163.1" y="99.3" transform="rotate(-90 163.1 99.3)">VSSDL</text>
</g>
<g font-size="1.2">
<text x="27.7" y="1.3">5</text>
<text x="79.5" y="1.3">4</text>
<text x="131.3" y="1.3">3</text>
<text x="183.1" y="1.3">2</text>
<text x="234.9" y="1.3">1</text>
<text x=".5" y="28.3">D</text>
<text x="261.3" y="28.3">D</text>
<text x=".5" y="79.2">C</text>
<text x="261.3" y="79.2">C</text>
<text x=".5" y="130.2">B</text>
<text x="261.3" y="130.2">B</text>
<text x=".5" y="181.1">A</text>
<text x="261.3" y="181.1">A</text>
<text x="27.7" y="206.8">5</text>
<text x="79.5" y="206.8">4</text>
<text x="131.3" y="206.8">3</text>
<text x="183.1" y="206.8">2</text>
<text x="234.9" y="206.8">1</text>
</g>
</svg>
